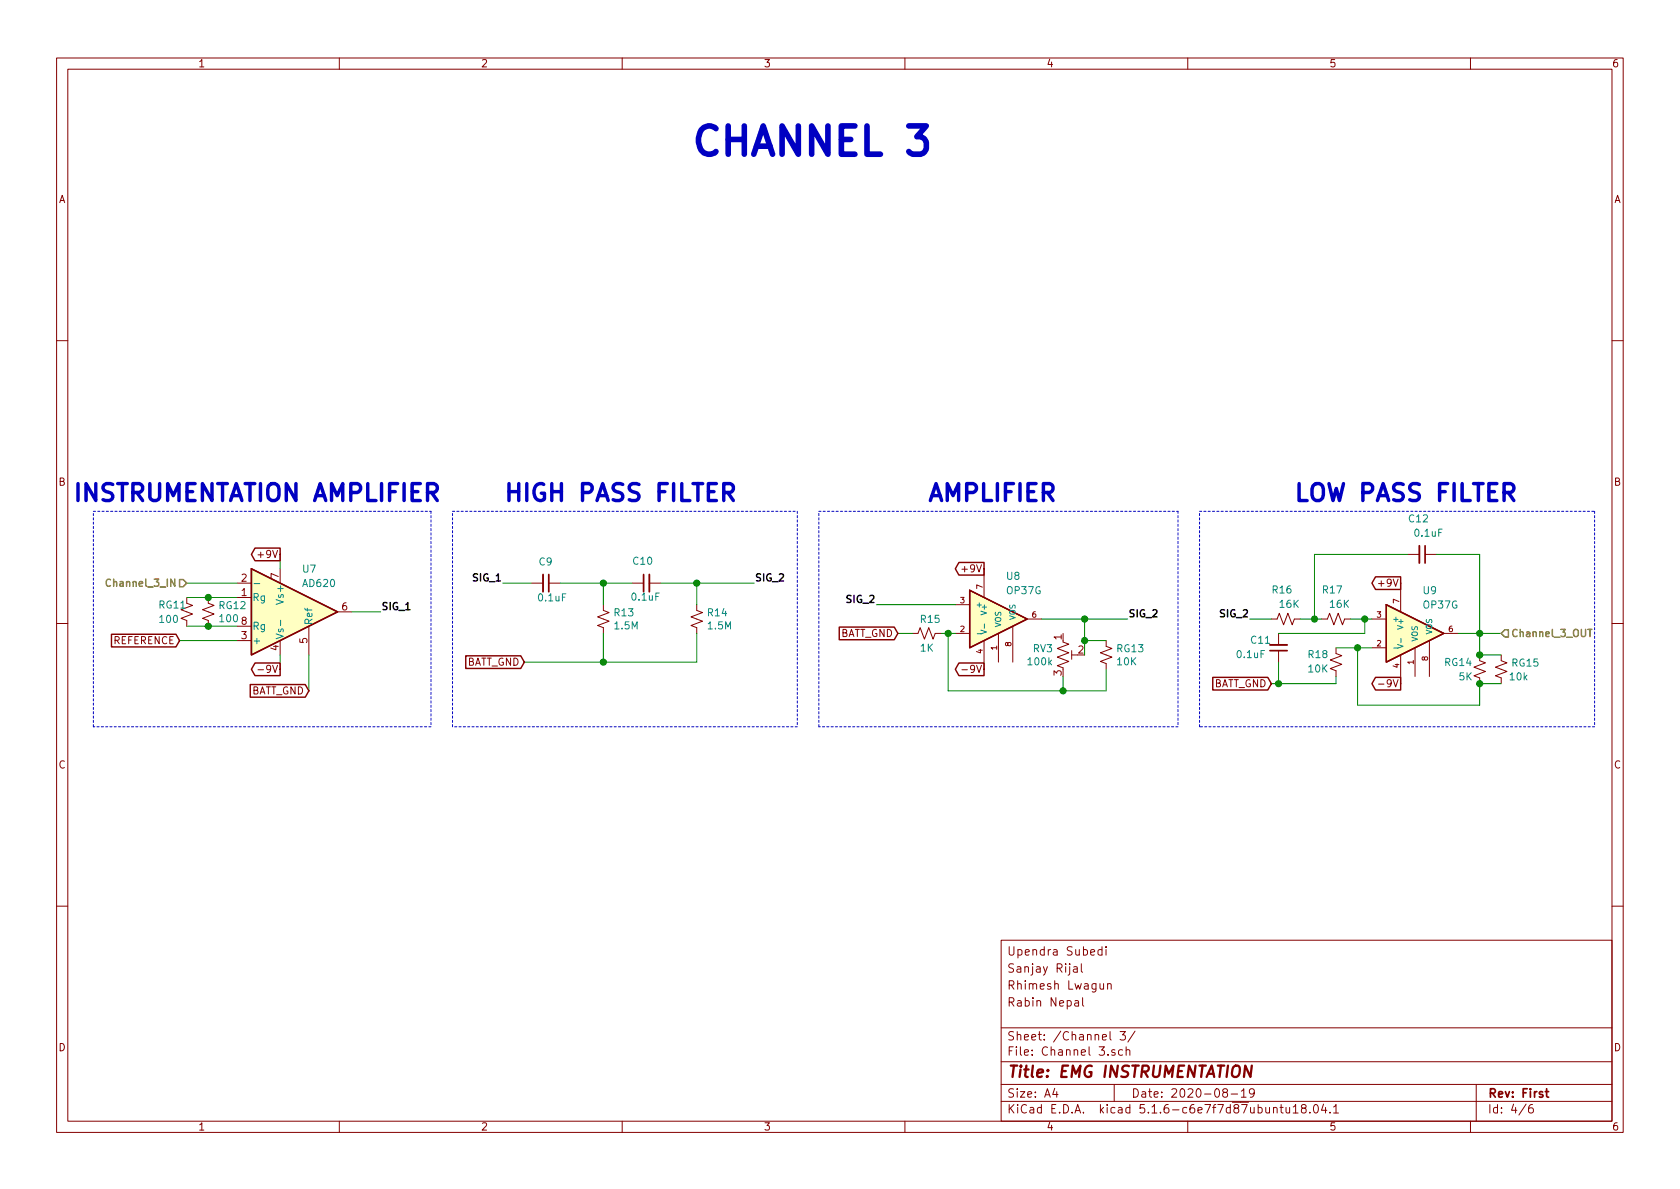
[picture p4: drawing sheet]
<svg xmlns="http://www.w3.org/2000/svg" width="297mm" height="210mm" viewBox="0 0 297 210" stroke-linecap="round" stroke-linejoin="round" font-family="sans-serif">
<g fill="none" stroke="#840000" stroke-width=".18">
<path d="M10 10.3h277v189.9h-277zM12 12.2h273v186.1h-273zM60 10.3v1.9M110 10.3v1.9M160 10.3v1.9M210 10.3v1.9M260 10.3v1.9M10 60.2h2M285 60.2h2M248.9 98h2.1M252 98h2M10 110.3h2"/>
<path d="M33 105.7v1l1 .4-2 .7 2 .8-2 .7 1 .4v1M36.8 105.7v1l1 .4-2 .7 2 .8-2 .7 1 .4v1M41.9 103.1h2.5M41.9 105.7h2.5M41.9 113.3h2.5M41.9 110.7h2.5M45.6 118.4h1M49.5 100.6v2.5M49.5 113.3v2.5M54.6 110.7v5.1M59.7 108.2h2.5M94 103.1h2"/>
<path d="M97 103.1h2.1M106.7 106.9v1l1 .4-2 .8 2 .7-2 .8 1 .4v1M111.8 103.1h2M114.8 103.1h2M123.2 106.9v1l1 .4-2 .8 2 .7-2 .8 1 .4v1M161.3 112h1l.4-1 .7 2 .8-2 .8 2 .4-1h1M168.9 112h2.5M168.9 106.9h2.5M170.1 118.4h.9M174 101.8v3.9M174 113.3v3.8M176.5 112v5.1"/>
<path d="M179.1 110.7v6.4M181.6 109.5h2.5M188 113.5l1 .4-2.1 .8 2.1 .7-2.1 .8 2.1 .8-2.1 .7 1.1 .4M189.5 115.1v1.5M189.5 115.8h1M195.6 113.3v1l1 .4-2 .7 2 .8-2 .8 1 .3v1.1M224.8 109.5h1l.4-1 .7 2 .8-2 .8 2 .4-1h1M226.1 112v2M226.1 115.1v2M233.7 109.5h1l.4-1 .7 2 .8-2 .8 2 .3-1h1.1M236.2 114.5v1.1l1 .3-2 .8 2 .8-2 .7 1 .4v1M242.6 109.5h2.5"/>
<path d="M242.6 114.5h2.5M247.6 104.4v3.8M247.6 115.8v3.8M250.2 114.5v5.1M252.7 113.3v6.3M255.3 112h2.5M261.6 115.8v1l1 .4-2 .8 2 .7-2 .8 1 .4v1M265.4 115.8v1l1 .4-2 .8 2 .7-2 .8 1 .4v1M285 110.3h2M243.7 121h1M10 160.2h2M177 166.3h108v32h-108z"/>
<path d="M189.8 171h.6l.1 .9M190.1 177h.5l.1 .9M190.5 171.3l-.5 .1-.2 .2 .2 .3h.5M190.7 177.3l-.5 .1a.29 .29 0 0 0-.2 .2 .29 .29 0 0 0 .2 .3l.5-.1M191.2 170.4v1.3l.2 .2M191.4 176.4v1.3l.2 .2M194.5 173.9l.1 .9 .3 .1 .2-.1M194.8 168l-.4-.1-.3 .3 .1 .6 .2 .1 .4-.1M194.8 167.4v1.5M195.1 173.9v1M195.6 167.4v.2M195.6 167.9v1"/>
<path d="M195.8 174.1l.3-.2 .3 .1 .1 .9M195.8 173.9v1M285 160.2h2M60 198.3v1.9M110 198.3v1.9M160 198.3v1.9M177 194.8h108M177 191.8h108M177 187.8h108M177 181.8h108M186.5 192.5l-.4 1h1M186.8 193v1"/>
<path d="M196.3 182.4v1.3l.2 .2M197 191.8v3M197.1 185.7a.37 .37 0 0 0-.6 .1l.1 .2 .5 .2 .1 .1-.2 .3-.5-.1M198 182.4h1l-.5 .6 .4 .1v.7l-.2 .1-.7-.1M198.5 185.7l-.5-.1-.2 .3v.6l.2 .1 .5-.1M199.1 185.7h.1a.37 .37 0 0 1 .6 .1v.8M199.1 185.1v1.5M200.7 182.3l-1.3 2M210 198.3v1.9M216.5 193.2l-.3-.3 .1-.2a.48 .48 0 0 1 .6-.1l.1 .2-.1 .3-.6 .1a.48 .48 0 0 0 0 .7l.2 .1 .5-.1v-.4l-.2-.3M217.7 193.5h1.1M219.5 193l.4-.5v1.5"/>
<path d="M219.5 194h.8M221.8 193.2l-.3 .3h-.3l-.3-.3v-.4l.2-.2 .4-.1 .2 .2a1.13 1.13 0 0 1-.2 1.2l-.4 .1M225.2 196l.2-.2 .3 .1 .1 .9M226.3 195.8h.6M226.5 195.3v1.3l.4 .2M227.4 195.8l.1 .9 .3 .1 .2-.1M228 195.8v1M228.7 195.8l.4-.5v1.5M228.7 196.8h.8M230.4 196l-.3-.2v-.3a.48 .48 0 0 1 .8 0l-.1 .4-.7 .2v.4l.3 .3h.3l.2-.3v-.4l-.2-.1M231.6 196.7v.1M232.4 195.4l.2-.1a.8 .8 0 0 1 .5 .8 .8 .8 0 0 1-.5 .7 1 1 0 0 1-.2-1.4z"/>
<path d="M234 195.2l-.3 1.1h.9M234.4 195.8v1M235.2 196.7v.1M235.8 195.8l.4-.5v1.5M235.8 196.8h.9M260 198.3v1.9M261 191.8v6.5M269.8 195.2l-1.2 2M271 195.3a.62 .62 0 0 0-.7 .7v.7l.3 .1 .4-.1 .1-.5-.1-.2-.4-.1-.3 .3"/>
</g>
<path d="M252 96.5v3.1M97 101.6v3M113.8 101.6v3M224.5 115.1h3.1M273.2 193h.6M273.5 192.5v1.3l.3 .2" fill="none" stroke="#840000" stroke-width=".3"/>
<path d="M221.3 188.4l-.2 2-.9-2-.3 2" fill="none" stroke="#840000" stroke-width=".41"/>
<path d="M251 96.5v3.1M96 101.6v3M114.8 101.6v3M224.5 114h3.1" fill="none" stroke="#840000" stroke-width=".33"/>
<g fill="#ffffc2" stroke="#ffffc2" stroke-width=".18">
<path d="M171.4 104.4l10.2 5.1-10.2 5z"/>
<path d="M44.4 100.6l15.3 7.6-15.3 7.6z"/>
<path d="M245.1 106.9l10.2 5.1-10.2 5.1z"/>
</g>
<g fill="none" stroke="#840000" stroke-width=".25">
<path d="M45.1 96.9h4.4v2.3h-4.4l-.7-1.2zM169.5 99.5h4.5v2.2h-4.5l-.6-1.1zM19.7 112.2h11.4l.6 1.1-.6 1.1h-11.4zM44.4 100.6l15.3 7.6-15.3 7.6zM45.1 117.2h4.4v2.3h-4.4l-.7-1.1zM82.3 116h9.8l.6 1.1-.6 1.1h-9.8zM148.4 110.9h9.7l.6 1.1-.6 1.1h-9.7zM169.5 117.2h4.5v2.3h-4.5l-.6-1.1zM171.4 104.4l10.2 5.1-10.2 5zM214.4 119.8h9.8l.6 1.1-.6 1.1h-9.8zM243.2 102h4.4v2.2h-4.4l-.6-1.1zM243.2 119.8h4.4v2.2h-4.4l-.6-1.1z"/>
<path d="M245.1 106.9l10.2 5.1-10.2 5.1zM44.2 121.1h9.8l.6 1.1-.6 1.1h-9.8z"/>
</g>
<path d="M44.9 103.2h1M49.6 109.7v.9M172.8 112.1h.7M173.4 111.4l1 .4-1 .3M174 110.3v.8M246.4 114.6h.8M247.1 114l1 .3-1 .3M247.7 112.9v.7" fill="none" stroke="#008484" stroke-width=".18"/>
<g fill="none" stroke="#0000c2" stroke-width=".18" stroke-dasharray=".4 .4">
<path d="M16.5 90.4h59.7M76.2 90.4v38.1M80 90.4h61M141 90.4v38.1M144.8 90.4h63.5M208.3 90.4v38.1M212.1 90.4h69.8M281.9 90.4v38.1M16.5 128.5v-38.1M76.2 128.5h-59.7M80 128.5v-38.1M141 128.5h-61"/>
<path d="M144.8 128.5v-38.1M208.3 128.5h-63.5M212.1 128.5v-38.1M281.9 128.5h-69.8"/>
</g>
<g fill="none" stroke="#008400" stroke-width=".18">
<path d="M49.5 98v2.6M248.9 98h-16.5v11.5M254 98h7.6v17.8h3.8M31.7 113.3h10.2M33 103.1h8.9M33 105.7h8.9M33 110.7h8.9M49.5 115.8v2.6M54.6 115.8v6.4M62.2 108.2h5.1M88.9 103.1h5.1M99.1 103.1h12.7"/>
<path d="M106.7 103.1v3.8M106.7 112v5.1M116.8 103.1h16.5M123.2 112v5.1h-30.5M123.2 103.1v3.8M154.9 106.9h14M158.7 112h2.6M166.4 112h2.5M167.6 112v10.2h28v-3.8M174 117.1v1.3M184.1 109.5h15.3M188 119.6v2.6"/>
<path d="M191.8 113.3h3.8M191.8 109.5v6.3M221 109.5h3.8M226.1 117.1v3.8M229.9 109.5h3.8M236.2 119.6v1.3h-11.4M236.2 114.5h6.4M238.8 109.5h3.8M240 114.5v10.2h21.6v-3.8h3.8M241.3 109.5v2.5h-15.2M247.6 119.6v1.3M257.8 112h7.6"/>
</g>
<path d="M19.5 102.5a.5 .5 0 0 0-.6 0 .5 .5 0 0 0-.1 .6 .45 .45 0 0 0 .2 .5 .45 .45 0 0 0 .5 0M31.7 102.5h.7l.6 .6-.6 .7h-.7zM266.1 111.4h.6v1.2h-.6l-.7-.6zM280.7 111.3h.8" fill="none" stroke="#848400" stroke-width=".25"/>
<path d="M128 87.1h1.1a.82 .82 0 0 0 .6-.8 .82 .82 0 0 0-.6-.8h-1.1v3M128.7 87.1l1 1.4" fill="none" stroke="#0000c2" stroke-width=".61"/>
<g fill="#008400" stroke="#008400" stroke-width=".25">
<circle cx="36.8" cy="110.7" r=".51"/>
<circle cx="106.7" cy="103.1" r=".51"/>
<circle cx="167.6" cy="112" r=".51"/>
<circle cx="261.6" cy="112" r=".51"/>
<circle cx="232.4" cy="109.5" r=".51"/>
<circle cx="241.3" cy="109.5" r=".51"/>
<circle cx="240" cy="114.5" r=".51"/>
<circle cx="261.6" cy="115.8" r=".51"/>
<circle cx="261.6" cy="120.9" r=".51"/>
<circle cx="36.8" cy="105.7" r=".51"/>
<circle cx="191.8" cy="113.3" r=".51"/>
<circle cx="188" cy="122.2" r=".51"/>
<circle cx="226.1" cy="120.9" r=".51"/>
<circle cx="191.8" cy="109.5" r=".51"/>
<circle cx="106.7" cy="117.1" r=".51"/>
<circle cx="123.2" cy="103.1" r=".51"/>
</g>
<text font-size="7" fill="#0000c2" x="121.9" y="27.5">CHANNEL 3</text>
<g font-size="4.2" fill="#0000c2">
<text x="12.7" y="88.7">INSTRUMENTATION AMPLIFIER</text>
<text x="88.9" y="88.7">HIGH PASS FILTER</text>
<text x="163.8" y="88.7">AMPLIFIER</text>
<text x="228.6" y="88.7">LOW PASS FILTER</text>
</g>
<text font-size="2.8" fill="#840000" x="178" y="190.5">Title: EMG INSTRUMENTATION</text>
<g font-size="2.1" fill="#840000">
<text x="178" y="172">Sanjay Rijal</text>
<text x="178" y="169">Upendra Subedi</text>
<text x="178" y="178">Rabin Nepal</text>
<text x="178" y="175">Rhimesh Lwagun</text>
<text x="178" y="184">Sheet: /Channel 3/</text>
<text x="178" y="186.7">File: Channel 3.sch</text>
<text x="178" y="196.9">KiCad E.D.A. kicad 5.1.6-c6e7f7d87ubuntu18.04.1</text>
<text x="178" y="194.1">Size: A4</text>
<text x="200" y="194.1">Date: 2020-08-19</text>
<text x="263" y="194.1">Rev: First</text>
<text x="263" y="196.9">Id: 4/6</text>
</g>
<g font-size="1.8" fill="#840000">
<text x="35" y="11.9">1</text>
<text x="85" y="11.9">2</text>
<text x="135" y="11.9">3</text>
<text x="185" y="11.9">4</text>
<text x="235" y="11.9">5</text>
<text x="285" y="11.9">6</text>
<text x="10.4" y="35.9">A</text>
<text x="285.4" y="35.9">A</text>
<text x="10.4" y="85.9">B</text>
<text x="285.4" y="85.9">B</text>
<text x="46.1" y="98.7">+9V</text>
<text x="170.5" y="101.2">+9V</text>
<text x="42.7" y="105.4">1</text>
<text x="42.7" y="102.9">2</text>
<text x="49.3" y="102.3" transform="rotate(-90 49.3 102.3)">7</text>
<text x="60.5" y="107.9">6</text>
<text x="244.2" y="103.8">+9V</text>
<text x="20.1" y="113.9">REFERENCE</text>
<text x="42.7" y="113">3</text>
<text x="42.7" y="110.5">8</text>
<text x="54.4" y="113.8" transform="rotate(-90 54.4 113.8)">5</text>
<text x="148.3" y="112.6">BATT_GND</text>
<text x="187.7" y="113.1" transform="rotate(-90 187.7 113.1)">1</text>
<text x="46.5" y="119">-9V</text>
<text x="49.3" y="115" transform="rotate(-90 49.3 115)">4</text>
<text x="82.3" y="117.7">BATT_GND</text>
<text x="171" y="119">-9V</text>
<text x="187.7" y="119.5" transform="rotate(-90 187.7 119.5)">3</text>
<text x="190.7" y="115.6">2</text>
<text x="44.2" y="122.8">BATT_GND</text>
<text x="214.4" y="121.5">BATT_GND</text>
<text x="244.7" y="121.5">-9V</text>
<text x="10.4" y="135.9">C</text>
<text x="285.4" y="135.9">C</text>
<text x="10.4" y="185.9">D</text>
<text x="285.4" y="185.9">D</text>
<text x="35" y="199.9">1</text>
<text x="85" y="199.9">2</text>
<text x="135" y="199.9">3</text>
<text x="185" y="199.9">4</text>
<text x="235" y="199.9">5</text>
<text x="285" y="199.9">6</text>
</g>
<g font-size="1.8" fill="#008484">
<text x="249.2" y="92.4">C12</text>
<text x="250.2" y="94.9">0.1uF</text>
<text x="53.6" y="101.3">U7</text>
<text x="95.4" y="100">C9</text>
<text x="112" y="99.9">C10</text>
<text x="28.2" y="107.6">RG11</text>
<text x="38.8" y="107.7">RG12</text>
<text x="44.6" y="106.3">Rg</text>
<text x="50.2" y="106.4" transform="rotate(-90 50.2 106.4)">Vs+</text>
<text x="53.7" y="103.8">AD620</text>
<text x="95.3" y="106.3">0.1uF</text>
<text x="111.8" y="106.2">0.1uF</text>
<text x="178" y="102.5">U8</text>
<text x="178.1" y="105.1">OP37G</text>
<text x="225" y="104.9">R16</text>
<text x="226.3" y="107.5">16K</text>
<text x="233.9" y="104.9">R17</text>
<text x="235.2" y="107.5">16K</text>
<text x="251.7" y="105.1">U9</text>
<text x="251.7" y="107.6">OP37G</text>
<text x="28.3" y="110.2">100</text>
<text x="39" y="110">100</text>
<text x="44.6" y="113.9">+</text>
<text x="44.6" y="111.4">Rg</text>
<text x="50.2" y="113.2" transform="rotate(-90 50.2 113.2)">Vs-</text>
<text x="55.2" y="110.6" transform="rotate(-90 55.2 110.6)">Ref</text>
<text x="108.7" y="109">R13</text>
<text x="108.8" y="111.3">1.5M</text>
<text x="125.2" y="109">R14</text>
<text x="125.3" y="111.3">1.5M</text>
<text x="162.8" y="110.2">R15</text>
<text x="221.3" y="113.8">C11</text>
<text x="162.8" y="115.2">1K</text>
<text x="181.9" y="117.6">100k</text>
<text x="182.7" y="115.3">RV3</text>
<text x="197.5" y="115.3">RG13</text>
<text x="197.6" y="117.6">10K</text>
<text x="218.8" y="116.4">0.1uF</text>
<text x="231.4" y="116.4">R18</text>
<text x="231.4" y="118.9">10K</text>
<text x="255.5" y="117.8">RG14</text>
<text x="267.4" y="117.9">RG15</text>
<text x="258" y="120.3">5K</text>
<text x="267" y="120.3">10k</text>
</g>
<g font-size="1.8" fill="#848400">
<text x="19.7" y="103.8">Channel_3_IN</text>
<text x="267.1" y="112.6">Channel_3_OUT</text>
</g>
<g font-size="1.8">
<text x="67.3" y="107.9">SIG_1</text>
<text x="83.9" y="102.8">SIG_1</text>
<text x="133.3" y="102.8">SIG_2</text>
<text x="149.9" y="106.6">SIG_2</text>
<text x="199.4" y="109.2">SIG_2</text>
<text x="216" y="109.2">SIG_2</text>
</g>
<g font-size="1.4" fill="#840000">
<text x="169.8" y="106.7">3</text>
<text x="173.7" y="104.1" transform="rotate(-90 173.7 104.1)">7</text>
<text x="247.4" y="106.7" transform="rotate(-90 247.4 106.7)">7</text>
<text x="169.8" y="111.8">2</text>
<text x="182.5" y="109.2">6</text>
<text x="243.5" y="109.2">3</text>
<text x="256.2" y="111.8">6</text>
<text x="173.7" y="115.6" transform="rotate(-90 173.7 115.6)">4</text>
<text x="176.3" y="114.9" transform="rotate(-90 176.3 114.9)">1</text>
<text x="178.8" y="114.3" transform="rotate(-90 178.8 114.3)">8</text>
<text x="243.5" y="114.3">2</text>
<text x="247.4" y="118.1" transform="rotate(-90 247.4 118.1)">4</text>
<text x="249.9" y="117.5" transform="rotate(-90 249.9 117.5)">1</text>
<text x="252.5" y="116.8" transform="rotate(-90 252.5 116.8)">8</text>
</g>
<g font-size="1.4" fill="#008484">
<text x="172.5" y="107.4">+</text>
<text x="174.5" y="108.4" transform="rotate(-90 174.5 108.4)">V+</text>
<text x="177" y="111" transform="rotate(-90 177 111)">VOS</text>
<text x="179.6" y="109.7" transform="rotate(-90 179.6 109.7)">VOS</text>
<text x="246.1" y="110">+</text>
<text x="248.1" y="110.9" transform="rotate(-90 248.1 110.9)">V+</text>
<text x="250.7" y="113.5" transform="rotate(-90 250.7 113.5)">VOS</text>
<text x="253.2" y="112.3" transform="rotate(-90 253.2 112.3)">VOS</text>
</g>
</svg>
